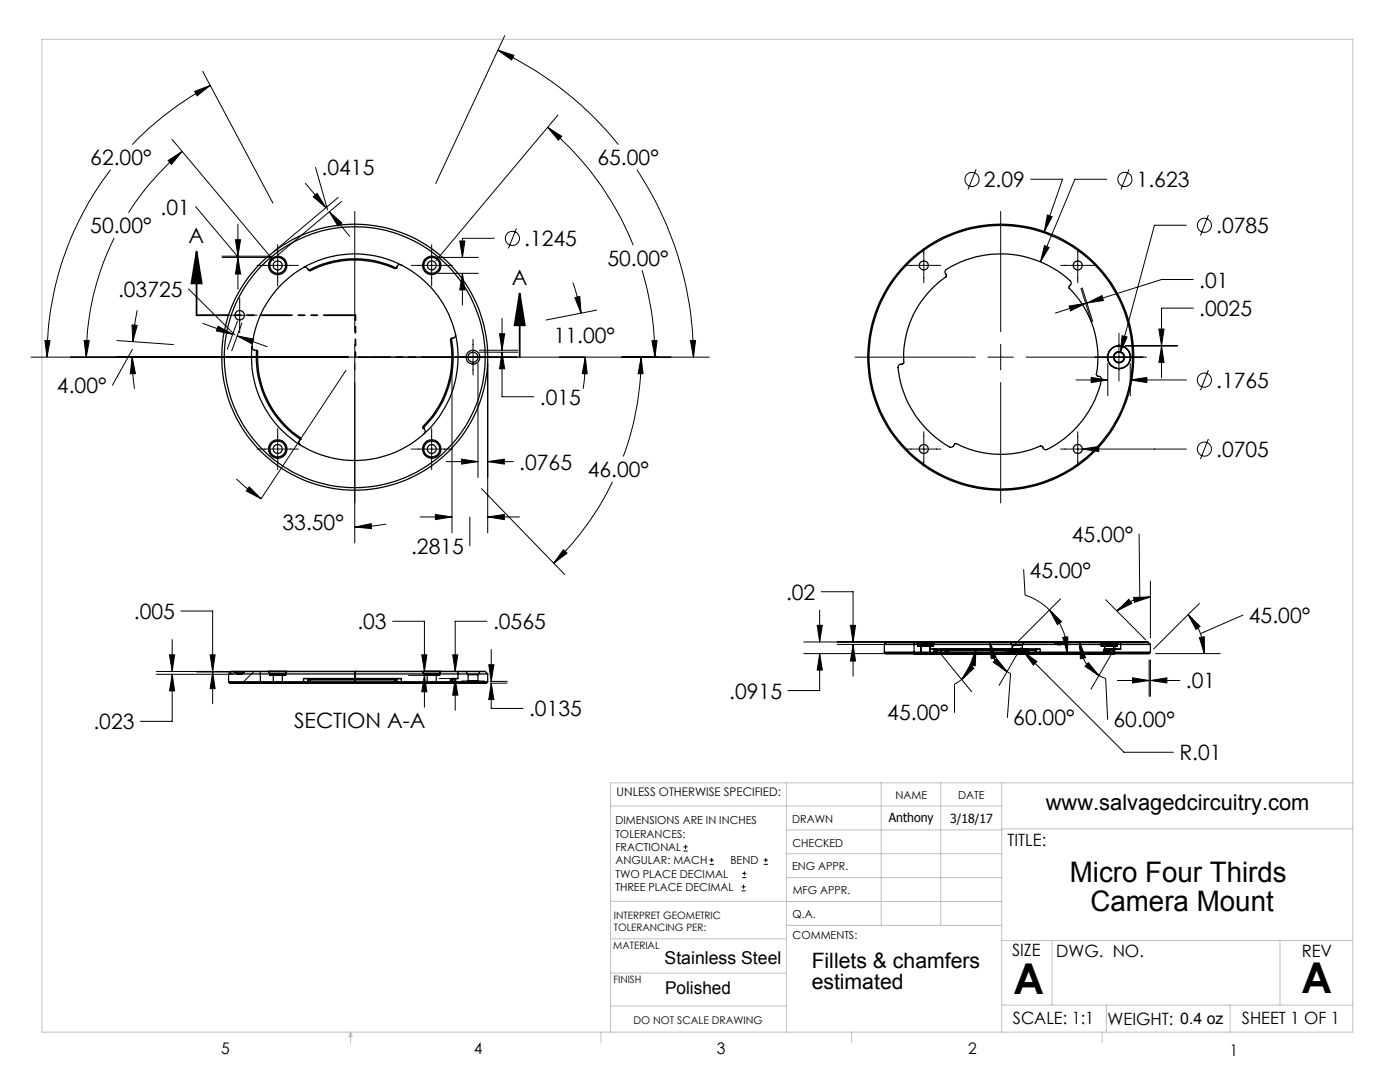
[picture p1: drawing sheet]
<svg xmlns="http://www.w3.org/2000/svg" width="279mm" height="216mm" viewBox="0 0 279 216" stroke-linecap="round" stroke-linejoin="round" font-family="sans-serif">
<g fill="none" stroke="#000" stroke-width=".2">
<path d="M38.8 18.2l3.2-1.2-2.7 2.1zM40.5 14.3l14 26.2M42 17a62.1 62.1 0 0 0-15.6 11.9M99.4 10l3.2 1-.5 1zM99.4 10a67.6 67.6 0 0 1 24 18.9M100.7 7.1l-13.7 29.5M22.1 33.9a61.3 61.3 0 0 0-12.7 37.4M33.5 32l2.8-1.8-2.1 2.6zM34.3 27.8l20.3 24.2M36.3 30.2a54.8 54.8 0 0 0-10.7 12.2M61 36.6l4.1 4.9M62.5 39.3l.8-.7 1.8 2.9z"/>
<path d="M63 33.4l2.4 8.5M67.5 39.4l-12.8 10.7M109.3 25.4l2.8 1.8-.7 .8zM109.3 25.4a59.5 59.5 0 0 1 17.1 23.5M111.3 23l-24.3 29M127.1 33.9a67.9 67.9 0 0 1 11.3 37.4M194.8 33.8l-1.6 4M205.7 35.8h6.4l-3.7 10.4M220.9 35.8h-6.4l-6.9 16.4M225.3 33.8l-1.6 4M22.8 47.5a52.8 52.8 0 0 0-5.6 23.8M37.6 57.6l9.3 9.3"/>
<path d="M39.1 41.2l8.4 10.1M44.3 51.1h9.9M44.3 51.4h9.9M47 47.8h1l-.5 3.3zM47.5 51.4l.5 3.3h-1zM47.5 44.8v6.3M47.5 51.4v6.3M47.8 59.4v7M51.3 53h8.2M55.4 48.8v8.3M65.7 42.3l2.5 2.2-.7 .6zM65.7 42.3l4.1 4.8"/>
<path d="M68.2 40.2l-12.8 10.7M70.8 42.2v24M82.1 53h8.2M86.1 48.8v8.3M87.4 51.4h8.1M87.4 54.5h8.1M91.8 48.1h1l-.5 3.3zM92.3 54.5l.5 3.4h-1zM92.3 54.5v6.4M98.6 47.6h-6.3v3.8M103.1 45.5l-1.6 4.1M114.3 56.4l1.2 3.8 .5 2.3"/>
<path d="M114.7 59.4l1-.2 .3 3.3zM128.1 53.9a58.5 58.5 0 0 1 2.6 17.4M180.9 53h6.9M184.4 49.5v6.9M199.7 42.2v24M208.5 49l.9 .4-1.8 2.8zM209 42.9l1 .4-1.6 2.9zM211.7 53h6.8M215.1 49.5v6.9M215.7 57.5l2.1 6.7M216 57.4l2.1 6.8M236.7 44.9h-6.3l-6.8 25.4"/>
<path d="M238.2 55.8h-6.4l-14.9 4.7M241.2 42.9l-1.6 4.1M9 67.9l1 .1-.6 3.3zM16.8 67.9l1 .1-.6 3.3zM23.3 67.9l11.3 .9M26.4 64.8l1 .1-.9 3.3zM26.4 71.3l.6 3.2-1 .1zM26.4 71.3l.1 3.1 .3 3.2M26.4 69.7l-4 7.2M27.4 61.9l-.9 6.3M40.5 64.5l6 2.2M43.5 65.1l3 1.6-3.3-.7z"/>
<path d="M44.3 62.9h7M47.3 67l3.3 .7-.3 .9zM47.3 67l6 2.2M47.4 64.1l-2 5.6M48.3 64.4l-2.1 5.6M69 73.9l-16.9 25.6M70.8 68.7v39.6M73.3 71.3h-67.1M74 71.3h67.6M90.2 72.5v33.8M94.4 67.7v7.1M95.4 72.5v22.8"/>
<path d="M95.7 69.9h7.7M95.7 70.3h7.7M97.3 72.5v33.8M99.7 66.6h1l-.5 3.3zM100.2 70.3l.5 3.3h-1zM100.2 70.3v8.9h6.3M100.2 63.5v6.4M116.8 71.3l.4 3.3-1-.1zM116.8 71.3l-.1 3.9-.3 2.4M119.1 61.9l-10.1 2M128 71.3l.3 3.3h-.9zM128 71.3a58 58 0 0 1-3.6 19.8"/>
<path d="M130.1 68l1-.1-.4 3.4zM137.8 68l1-.1-.4 3.4zM170.6 71.3h24M197.2 71.3h5M199.7 68.7v5.1M199.7 76.3v24.1M204.8 71.3h24M213.4 61.1l3.3-.6-3 1.5zM214.7 75.8h6.4M216.7 60.5l-6.1 2M216.9 60.5l3-1.5 .3 1zM217.8 75.3l3.3 .5-3.3 .5z"/>
<path d="M221.1 72.5v6.5M223.3 66.5v9.6M223.9 67l1 .2-1.3 3.1zM224.6 69h10.4M225.6 75.8l3.3-.5v1zM225.6 72.5v6.5M225.6 75.8h11.1M231.3 65.7h1l-.5 3.3zM231.8 69l.5 3.3h-1zM231.8 69v6.4M238.2 61.5h-6.4v7.5M241.2 73.8l-1.6 4.1"/>
<path d="M47.2 95.6l3 2.5 1.9 1.4M49.7 97.2l2.4 2.3-3-1.5zM51.3 89.6h8.2M55.4 85.5v8.2M82.1 89.6h8.2M86.1 85.5v8.2M89 92.1h6.4M92.1 91.6l3.3 .5-3.3 .5zM96.1 97.5l16.6 17.2M97.3 92.1l3.3-.5v1zM97.3 92.1h5.1M122.2 96.1a57.2 57.2 0 0 1-11.7 16.3"/>
<path d="M180.9 89.6h6.9M184.4 86.1v6.9M211.7 89.6h25M215.1 86.1v6.9M216 89.6l3.3-.5v1zM241.2 87.6l-1.6 4M70.8 105.2l3.3-.7v1zM77.1 104.6l-2.3 .3-4 .3M83.9 103.2h6.3M86.9 102.7l3.3 .5-3.3 .5zM93.8 103.2v5.7M97.3 103.2l3.3-.5v1z"/>
<path d="M97.3 103.2h6.4M112.4 109.7l.8 .7-2.7 2zM163.9 118.1h6.4v10M204.3 113.7l.3 5a12.5 12.5 0 0 1 4.8 3M211.7 119.5l-10.1 10M220.7 119.7l8 8M226.2 119.2l3.4-.1-3.2 1.1zM227.3 106.5l.2 12.9M227.5 119.4a9.6 9.6 0 0 0-4.6 2.5M229.6 119.1l-2.1 .3M229.6 116v11.3M31.2 134h16.2"/>
<path d="M31.2 134.5h15.4M33.8 130.7h1.1l-.5 3.3zM34.4 134.5l.5 3.4h-1.1zM34.4 134.5v9.4h-6.4M34.4 127.6v6.4M36.1 121.9h6.3v12.1M39.3 134.1h8.1M41.9 130.7h1l-.5 3.3zM42.4 134.1l.5 3.3h-1zM42.4 134.1v6.3M50.7 134l-2.4 2.3M78.4 124h6.3v10"/>
<path d="M81.5 134h5M81.5 134.8h5M84.2 130.7h1l-.5 3.3zM84.7 134.8l.5 3.2h-1zM84.7 134.8v6.3M87.7 134h2.4M87.7 135.4h2.4M90.3 130.7h1.1l-.6 3.3zM90.8 135.4l.6 3.3h-1.1zM90.8 135.4v6.3M97.2 124h-6.4v10M97.5 132.6h1.1l-.6 3.4z"/>
<path d="M97.9 136.3h3.3M97.9 136h3.3M98 136.3l.6 3.3h-1.1zM98 136.3v5.1h6.4M98 129.6v6.4M160.4 128.1h67.9M160.4 130.4h41.4M163.1 124.8h1l-.5 3.3zM163.6 130.4l.5 3.3h-1zM163.6 130.4v7.4h-6.4M163.6 121.7v6.4M167.1 128.6h61.2"/>
<path d="M169.7 124.8h1l-.4 3.3zM170.3 128.6l.4 3.3h-1zM170.3 128.6v6.3M187.7 130.5l6.2 7.5M188.2 129.5h9.7M191.9 135.6l-1.4 .9v5.7M193.6 132.7l.8 .6-2.5 2.3zM194.8 129.5l-.2 3.4-1-.2zM194.8 129.5a7.9 7.9 0 0 1-2.9 6.1M197.6 128.1l1.2 3.1-1 .2zM197.6 128.1a6.7 6.7 0 0 0 3.4 5.9M198.9 131.4l2.1 2.6-2.8-1.8z"/>
<path d="M201 134l.7 .4-.7 8.8M202 130.4h14.2M203.8 129.2l-4.4 7.6M204.3 130l2.6 2-.7 .7zM204.3 130l20 20.1h9.9M209.4 121.7l2.4 2.3-.8 .6zM209.4 121.7a12.7 12.7 0 0 1 3.6 8.7M212.1 127.2l1-.1-.1 3.3zM215.5 128.1l1.1 3.1-1 .2zM215.5 128.1a7.8 7.8 0 0 0 3.8 6.7M217.2 132.2l2.1 2.6-2.8-1.8zM219.3 134.8l1.4 .6 .4 8.1"/>
<path d="M222.6 129.2l-4.9 8.3M222.9 121.9l2.4-2.3 .6 .8zM223 135.8h6.3M226 135.3l3.3 .5-3.3 .5zM229.3 131.7v7.3M229.6 135.8l3.3-.5v1zM229.6 131.7v7.3M229.6 135.8h5.9M230.6 130.4h12.9M237.1 122.6l2.4 2.4-.8 .6zM237.1 122.6a10.3 10.3 0 0 1 2.5 3.8M239.4 127.2l.9-.1v3.3z"/>
<path d="M239.4 120.4l-9.2 9.1M239.6 126.4a11.3 11.3 0 0 1 .7 4M248.1 122.7l-8.5 3.7M136.4 169.8h.8M136.4 169h.8M136.8 168.6v.8M141.6 172.5h.9M141.6 171.6h.9M142 171.2v.8M148 177.8h.8M148 177h.8M148.1 175.1h.8"/>
<path d="M148.1 174.3h.8M148.4 176.5v.8M148.6 173.9v.8M152.4 172.5h.8M152.4 171.6h.8M152.8 171.2v.8"/>
<circle cx="194" cy="35.8" r="1.42"/>
<circle cx="224.5" cy="35.8" r="1.42"/>
<circle cx="102.3" cy="47.6" r="1.41"/>
<circle cx="240.4" cy="45" r="1.4"/>
<circle cx="240.4" cy="75.9" r="1.4"/>
<circle cx="240.4" cy="89.6" r="1.4"/>
</g>
<path d="M39.2 50.2l1.1 6.4h-2.1zM39.2 50.2v12.7M103.7 58.6l1 6.3h-2zM103.7 58.6v12.7" fill="none" stroke="#000" stroke-width=".35"/>
<path d="M103.7 71.3h-32.8" fill="none" stroke="#000" stroke-width=".35" stroke-dasharray="6.3 1.3 1.3 1.3 1.3 1.3" stroke-dashoffset="-.5"/>
<path d="M70.9 71.3v-8.4" fill="none" stroke="#000" stroke-width=".35" stroke-dasharray="6.3 1.3 1.3 1.3 1.3 1.3" stroke-dashoffset="5.3"/>
<path d="M70.9 62.9h-31.6" fill="none" stroke="#000" stroke-width=".35" stroke-dasharray="6.3 1.3 1.3 1.3 1.3 1.3"/>
<g fill="none" stroke="#c0c0c0" stroke-width=".2">
<path d="M8.4 7.8h261.6v198.2h-261.6zM157 156.2v49.8M175.9 156.2v28.4M187.7 156.2v28.4M199.9 156.2v49.8M270 156.2h-148.2v49.8M121.8 160.8h78.1M121.8 179.8l78.1 .1M157 170.4h42.9M157 165.6h42.9M157 175.1h42.9M199.9 165.4h70.1"/>
<path d="M121.8 194.2h35.2M121.8 187.3h35.2M157 184.6h42.9M199.9 187.7h70.1M210 187.7v12.9M255.4 187.7v12.9M70 206v2.1M70 206l.3 .8h-.7zM119.9 206v2.1M121.8 200.7h35.2M170 206v2.1M199.9 200.6h70.1"/>
<path d="M220 206v2.1M220.8 200.6v5.4M245.5 200.6v5.4"/>
</g>
<g fill="#000">
<path d="M103.7 58.6l1 6.3h-2zM39.2 50.2l1.1 6.4h-2.1z"/>
<path d="M86.9 102.7l3.3 .5-3.3 .5zM97.3 103.2l3.3-.5v1zM49.7 97.2l2.4 2.3-3-1.5zM70.8 105.2l3.3-.7v1zM112.4 109.7l.8 .7-2.7 2zM128 71.3l.3 3.3h-.9zM137.8 68l1-.1-.4 3.4zM99.4 10l3.2 1-.5 1zM38.8 18.2l3.2-1.2-2.7 2.1zM9 67.9l1 .1-.6 3.3zM26.4 64.8l1 .1-.9 3.3zM26.4 71.3l.6 3.2-1 .1zM116.8 71.3l.4 3.3-1-.1zM114.7 59.4l1-.2 .3 3.3zM130.1 68l1-.1-.4 3.4zM109.3 25.4l2.8 1.8-.7 .8zM33.5 32l2.8-1.8-2.1 2.6zM16.8 67.9l1 .1-.6 3.3zM65.7 42.3l2.5 2.2-.7 .6zM62.5 39.3l.8-.7 1.8 2.9zM92.1 91.6l3.3 .5-3.3 .5zM97.3 92.1l3.3-.5v1zM47.3 67l3.3 .7-.3 .9zM43.5 65.1l3 1.6-3.3-.7zM99.7 66.6h1l-.5 3.3zM100.2 70.3l.5 3.3h-1zM47 47.8h1l-.5 3.3zM47.5 51.4l.5 3.3h-1zM92.3 54.5l.5 3.4h-1zM91.8 48.1h1l-.5 3.3zM170.3 128.6l.4 3.3h-1zM169.7 124.8h1l-.4 3.3zM222.9 121.9l3-1.5-.6-.8zM226.2 119.2l.2 1 3.2-1.1zM226 135.3l3.3 .5-3.3 .5zM229.6 135.8l3.3-.5v1zM237.1 122.6l1.6 3 .8-.6zM239.4 127.2l.9 3.2v-3.3zM163.6 130.4l.5 3.3h-1zM163.1 124.8h1l-.5 3.3zM198.9 131.4l-.7 .8 2.8 1.8zM197.6 128.1l.2 3.3 1-.2zM217.2 132.2l-.7 .8 2.8 1.8zM215.5 128.1l.1 3.3 1-.2zM204.3 130l1.9 2.7 .7-.7zM209.4 121.7l1.6 2.9 .8-.6zM212.1 127.2l.9 3.2 .1-3.3zM194.8 129.5l-1.2 3.2 1 .2zM193.6 132.7l-1.7 2.9 2.5-2.3zM217.8 75.3l3.3 .5-3.3 .5zM225.6 75.8l3.3-.5v1zM216 89.6l3.3 .5v-1zM223.9 67l-.3 3.3 1.3-3.1zM209 42.9l-.6 3.3 1.6-2.9zM208.5 49l-.9 3.2 1.8-2.8zM216.9 60.5l3-1.5 .3 1zM213.4 61.1l3.3-.6-3 1.5zM231.3 65.7h1l-.5 3.3zM231.8 69l.5 3.3h-1zM90.3 130.7h1.1l-.6 3.3zM90.8 135.4l.6 3.3h-1.1zM34.4 134.5l.5 3.4h-1.1zM33.8 130.7h1.1l-.5 3.3zM42.4 134.1l.5 3.3h-1zM41.9 130.7h1l-.5 3.3zM98 136.3l.6 3.3h-1.1zM97.5 132.6h1.1l-.6 3.4zM84.2 130.7h1l-.5 3.3zM84.7 134.8l.5 3.2h-1z"/>
</g>
<g fill="none" stroke="#000" stroke-width=".25">
<path d="M60.6 53.4a.71 .71 0 0 1 1 .5M61.6 53.9h.1M79.1 53.5a19.7 19.7 0 0 0-17.5 .4M79.1 53.5h.1M79.1 53.5l-.3 .1a19.5 19.5 0 0 0-16.9 .4l-.3-.1M80.1 52.9a.7 .7 0 0 0-1 .6M188.8 53.8a20.4 20.4 0 0 1 24.9 2.4l.1 .4-.4 .5v.4a19.2 19.2 0 0 1 5.4 17.2l.2 .3a.69 .69 0 0 1 .9 .7 20.2 20.2 0 0 1-11.3 14l-.3-.1-.3-.5-.3-.1a19.4 19.4 0 0 1-16.8-.5l-.4 .1a.71 .71 0 0 1-.9 .6 20.2 20.2 0 0 1-10.3-16.2l1.1-.6a19.2 19.2 0 0 1 8.4-17.2l.1-.3a.73 .73 0 0 1-.1-1.1zM50.3 69.2a.7 .7 0 0 0 .9 .7M51.2 69.9a19.6 19.6 0 0 0 8.7 17.8M51.2 69.9l.2 .3a19.4 19.4 0 0 0 8.5 17.1v.4M51.2 69.9h.1M90.1 67.5a19.8 19.8 0 0 1-5.6 17.9"/>
<path d="M90.1 67.5l-.2 .3a19.5 19.5 0 0 1-5.4 17.3v.3M90.9 66.7a.71 .71 0 0 1-.8 .8M59.9 87.7a.7 .7 0 0 0 0 1.1M59.9 87.7h.1M84.5 85.4a.73 .73 0 0 1 .2 1.1M84.5 85.4h.1M45.6 134.5h51.7M45.6 136h51.7M45.6 134.5v1.5M45.6 136l.3 .3M45.9 136.3h25M45.9 136.3h6.1"/>
<path d="M46.1 134h24.8M46.1 134h.8M46.1 134l-.5 .5M46.9 134h1.9M46.9 134.1h1.9M46.9 134.1a1.17 1.17 0 0 0 1.9 0M46.9 134v.1M48.8 134h3.2M48.8 134v.1M52 134h18.9M52 136.3h8.6M52 134v2.3"/>
<path d="M53.6 134h3.7zM53.6 134l.2 .4v.4M53.8 134.4h3.2zM53.8 134.8h3.2zM54.5 136.3h1.8zM54.5 134.8h1.8zM54.5 134.8v1.5M56.3 134.8v1.5M57.3 134l-.3 .4v.4M60.6 135.4h10.3M60.6 135.4h.8M60.6 136.3h.8"/>
<path d="M60.6 135.4v.9M61.4 135.4h.2M61.4 136.3h.5M61.4 135.4v.9M61.6 135.4h9.3M61.6 135.4h.1M61.6 135.4v.9M61.6 135.4l.3 .3M61.9 135.7h9M61.9 136.3h9M61.9 135.7v.6M70.9 134h.1"/>
<path d="M70.9 136.3h.1M70.9 135.4h.1M70.9 136.3h7.9M70.9 135.7h7.9M70.9 134h25.9M70.9 134h20.5M70.9 136.3h26.2M70.9 135.4h9.2M70.9 135.4h8.2M70.9 135.4v.3M70.9 134v2.3M78.8 135.7v.6"/>
<path d="M78.8 136.3h.4M79.1 135.4h.1M79.1 135.4v.9M79.1 135.4l-.3 .3M79.2 136.3h.9M79.2 135.4h.9M79.2 135.4v.9M80.1 136.3h10.8M80.1 135.4v.9M84.3 134l.3 .4v.4M84.3 134h3.7zM84.6 134.8h3.1z"/>
<path d="M84.6 134.4h3.1zM85.3 134.8h1.8zM85.3 136.3h1.8zM85.3 134.8v1.5M87.1 134.8v1.5M88 134l-.3 .4v.4M89.9 135.7h.3M89.9 135.7v.6M89.9 136.3h2.2M90.1 135.4h1.3M90.1 135.4v.9M90.1 135.4l-.2 .3"/>
<path d="M90.1 135.4h.4l-.3 .3M90.2 135.7v.6h-.3M90.9 135.4h.5M90.9 135.4h-.5v.9h.5M90.9 135.4v.9M91.4 134h1.6M91.4 134v1.4M92.1 136.3h4.6M92.1 136h4.5M92.1 136.2h4.5M92.1 136h1.2M92.1 136v.2"/>
<path d="M92.1 136.2v.1M93 134h2.8M93 134l.4 .6M93.3 136h2.2M93.4 134.6h2M93.4 135.8h2M93.4 135.8l-.1 .2M93.4 134.6v1.2M95.4 135.8l.1 .2M95.4 134.6v1.2M95.5 136h1.1M95.8 134l-.4 .6"/>
<path d="M95.8 134h1M96.6 136v.2M96.6 136.2l.1 .1M96.7 136.3h.4M96.8 134l.5 .5M97.3 134.5v1.5M97.3 136l-.2 .3M176.5 128.6h53.1zM176.5 130.2h53.1zM176.5 128.6v1.6M176.5 130.2l.2 .2M176.7 130.4h52.6z"/>
<path d="M177 128.1h52.1zM177 128.1l-.5 .5M182.4 128.1h41.3zM182.4 128.1v2.3M182.9 128.1h3.6zM182.9 128.1l.2 .4M183.1 128.5h3.2zM183.1 128.9h3.2zM183.1 128.5v.4M183.8 130.4h1.8zM183.8 128.9h1.8zM183.8 128.9v1.5"/>
<path d="M185.5 129.5h19.6M185.5 129.5h.9M185.5 130.4h.9M185.5 130.4h-3.1h5.4M185.5 129.5v.9M185.6 128.9v1.5M186.4 129.5h.3M186.4 130.4h.6M186.4 129.5v.9M186.5 128.1l-.2 .4v.4M186.7 129.5h17.7M186.7 129.5h.1"/>
<path d="M186.7 129.5v.9M186.7 129.5l.3 .3M187 130.4h17.2M187 129.8h17.2M187 129.8v.6M187.8 129.5h.9M187.8 129.5h19.8M187.8 130.4h.9M187.8 129.5v.9M188.7 129.5h.2M188.7 130.4h.6M188.7 129.5v.9"/>
<path d="M188.9 129.5h17.9M188.9 129.5h.1M188.9 129.5v.9M188.9 129.5l.4 .3M189.3 130.4h17.2M189.3 129.8h17.2M189.3 129.8v.6M200.7 130.4h4.7zM200.8 130.1h4.5zM200.8 130.4h4.5zM200.8 130.1v.3M200.8 130.4h-.1"/>
<path d="M201.6 128.1h2.8zM201.6 128.1l.4 .7M201.9 130.1h2.3zM202 128.8l-.1 1.3M202 129.9h2zM202 128.8h2zM204 129.9l.2 .2M204.2 129.8v.6M204.2 130.4h.2M204.4 129.5h.1M204.4 128.1l-.4 .7v1.1M204.4 129.5v.9"/>
<path d="M204.4 129.5l-.2 .3M204.4 129.5h.7M204.4 130.4h.7M205.1 130.4h15.8M205.1 129.5v.9M205.3 130.1l.1 .3M206.5 129.8v.6M206.5 130.4h.4M206.8 129.5h.1M206.8 129.5v.9M206.8 129.5l-.3 .3M206.9 129.5h.7"/>
<path d="M206.9 130.4h.7M206.9 129.5v.9M207.6 130.4h13.8M207.6 129.5v.9M210.5 128.1h1.8zM210.5 128.2h1.8zM210.5 128.1v.1M212.3 128.1a1.09 1.09 0 0 1-1.8 .1M219.5 128.1h3.7zM219.5 128.1l.3 .4M219.8 128.5h3.1zM219.8 128.9h3.1z"/>
<path d="M219.8 128.5v.4M220.3 129.8h2.1h-1.7M220.3 129.8v.6M220.3 130.4h.9M220.4 129.5h2.3h-1.9M220.4 129.5h.1M220.4 129.5h.3M220.4 129.5v.9M220.4 129.5l-.1 .3M220.5 130.4h1.8zM220.5 128.9h1.8zM220.5 128.9v1.5"/>
<path d="M220.7 129.5v.9h.2M220.7 129.5h.2M220.7 129.8v.6h1.7h-2.1M220.8 129.5h.1M220.8 129.5h.4M220.8 129.5v.9M220.8 129.5l-.1 .3M220.9 129.5h2.8h-2.3M220.9 129.5v.9M221 129.5v.9M221.2 130.4h.2M221.2 129.5h.2"/>
<path d="M221.2 129.5v.9M221.4 129.5v.9M221.5 129.5v.9M222.3 128.9v1.5M222.7 129.5l-.3 .3v.6M223.2 128.1l-.3 .4v.4M223.7 128.1v1.4M229.1 128.1l.5 .5v1.6l-.3 .2"/>
<circle cx="55.4" cy="53" r="1.58"/>
<circle cx="55.4" cy="53" r=".9"/>
<circle cx="55.4" cy="53" r="1.83"/>
<circle cx="86.2" cy="53" r="1.83"/>
<circle cx="86.2" cy="53" r=".89"/>
<circle cx="86.2" cy="53" r="1.58"/>
<circle cx="184.4" cy="53" r=".9"/>
<circle cx="215.1" cy="53" r=".9"/>
<circle cx="47.8" cy="62.9" r=".94"/>
<circle cx="70.8" cy="71.3" r="20.6"/>
<circle cx="70.8" cy="71.3" r="26"/>
<circle cx="70.8" cy="71.3" r="26.5"/>
<circle cx="94.4" cy="71.3" r="1"/>
<circle cx="94.4" cy="71.3" r="1.37"/>
<circle cx="199.7" cy="71.3" r="26.5"/>
<circle cx="199.7" cy="71.3" r="26.3"/>
<circle cx="223.3" cy="71.3" r="2.25"/>
<circle cx="223.3" cy="71.3" r="1"/>
<circle cx="223.3" cy="71.3" r="2.3"/>
<circle cx="223.3" cy="71.3" r="1.12"/>
<circle cx="55.4" cy="89.6" r="1.57"/>
<circle cx="55.4" cy="89.6" r=".9"/>
<circle cx="55.4" cy="89.6" r="1.84"/>
<circle cx="86.2" cy="89.6" r="1.84"/>
<circle cx="86.2" cy="89.6" r=".89"/>
<circle cx="86.2" cy="89.6" r="1.57"/>
<circle cx="184.4" cy="89.6" r=".9"/>
<circle cx="215.1" cy="89.6" r=".9"/>
</g>
<g font-size="8.5">
<text x="202.2" y="198.3">A</text>
<text x="259.7" y="198.1">A</text>
</g>
<g font-size="5.6">
<text x="213.5" y="176.1">Micro Four Thirds</text>
<text x="217.6" y="181.7">Camera Mount</text>
</g>
<text font-size="4.4" x="208.7" y="161.7">www.salvagedcircuitry.com</text>
<g font-size="4.2">
<text x="18" y="32.9">62.00°</text>
<text x="64.2" y="35">.0415</text>
<text x="119.2" y="32.9">65.00°</text>
<text x="196.3" y="37.3">2.09</text>
<text x="226.8" y="37.3">1.623</text>
<text x="18" y="46.5">50.00°</text>
<text x="32" y="42.8">.01</text>
<text x="242.7" y="46.5">.0785</text>
<text x="37.6" y="48.4">A</text>
<text x="104.6" y="49.1">.1245</text>
<text x="121.2" y="53">50.00°</text>
<text x="23.6" y="59.2">.03725</text>
<text x="102.1" y="56.8">A</text>
<text x="239.3" y="57.4">.01</text>
<text x="239.3" y="63.1">.0025</text>
<text x="110.5" y="68.4">11.00°</text>
<text x="242.7" y="77.4">.1765</text>
<text x="11.4" y="78.4">4.00°</text>
<text x="107.7" y="80.7">.015</text>
<text x="103.6" y="93.7">.0765</text>
<text x="117.3" y="95.2">46.00°</text>
<text x="242.7" y="91.1">.0705</text>
<text x="56.4" y="105.7">33.50°</text>
<text x="82" y="110.5">.2815</text>
<text x="213.9" y="108.1">45.00°</text>
<text x="156.9" y="119.7">.02</text>
<text x="205.5" y="115.3">45.00°</text>
<text x="26.7" y="123.5">.005</text>
<text x="71.3" y="125.6">.03</text>
<text x="98.4" y="125.6">.0565</text>
<text x="249.2" y="124.3">45.00°</text>
<text x="236.7" y="137.4">.01</text>
<text x="105.6" y="142.9">.0135</text>
<text x="145.5" y="139.4">.0915</text>
<text x="177.1" y="143.7">45.00°</text>
<text x="18.6" y="145.5">.023</text>
<text x="58.7" y="145.3">SECTION A-A</text>
<text x="202.2" y="144.8">60.00°</text>
<text x="222.2" y="145.1">60.00°</text>
<text x="235.4" y="151.7">R.01</text>
<text x="162" y="193.2">Fillets &amp; chamfers</text>
<text x="162" y="197.4">estimated</text>
</g>
<g font-size="3.5">
<text x="132.6" y="192.4">Stainless Steel</text>
<text x="132.7" y="198.3">Polished</text>
</g>
<g font-size="3.4">
<text x="201.1" y="168.8">TITLE:</text>
<text x="202" y="190.8">SIZE</text>
<text x="210.8" y="190.9">DWG. NO.</text>
<text x="259.8" y="191">REV</text>
<text x="202.1" y="204.4">SCALE: 1:1</text>
<text x="221" y="204.5">WEIGHT: 0.4 oz</text>
<text x="247.8" y="204.4">SHEET 1 OF 1</text>
</g>
<g font-size="3.2">
<text x="44.2" y="210.4">5</text>
<text x="94.6" y="210.3">4</text>
<text x="143.1" y="210.4">3</text>
<text x="193.2" y="210.3">2</text>
<text x="245.4" y="210.6">1</text>
</g>
<g font-size="2.5">
<text x="177.4" y="164.1">Anthony</text>
<text x="189.6" y="164.2">3/18/17</text>
</g>
<text font-size="2.4" x="123.1" y="158.9">UNLESS OTHERWISE SPECIFIED:</text>
<g font-size="2.2">
<text x="178.7" y="159.4">NAME</text>
<text x="191.2" y="159.4">DATE</text>
<text x="122.8" y="164.5">DIMENSIONS ARE IN INCHES</text>
<text x="122.8" y="167.1">TOLERANCES:</text>
<text x="158.1" y="164.2">DRAWN</text>
<text x="122.8" y="169.8">FRACTIONAL</text>
<text x="122.8" y="172.5">ANGULAR: MACH</text>
<text x="145.8" y="172.5">BEND</text>
<text x="158.1" y="173.7">ENG APPR.</text>
<text x="158.2" y="169.1">CHECKED</text>
<text x="122.8" y="175.1">TWO PLACE DECIMAL</text>
<text x="122.8" y="177.8">THREE PLACE DECIMAL</text>
<text x="158.2" y="178.4">MFG APPR.</text>
<text x="158.2" y="183.2">Q.A.</text>
<text x="158.2" y="187.4">COMMENTS:</text>
</g>
<text font-size="2.1" x="126.4" y="204.3">DO NOT SCALE DRAWING</text>
<g font-size="2">
<text x="122.5" y="183.3">INTERPRET GEOMETRIC</text>
<text x="122.5" y="185.9">TOLERANCING PER:</text>
<text x="122.4" y="189.4">MATERIAL</text>
<text x="122.4" y="196.2">FINISH</text>
</g>
</svg>
